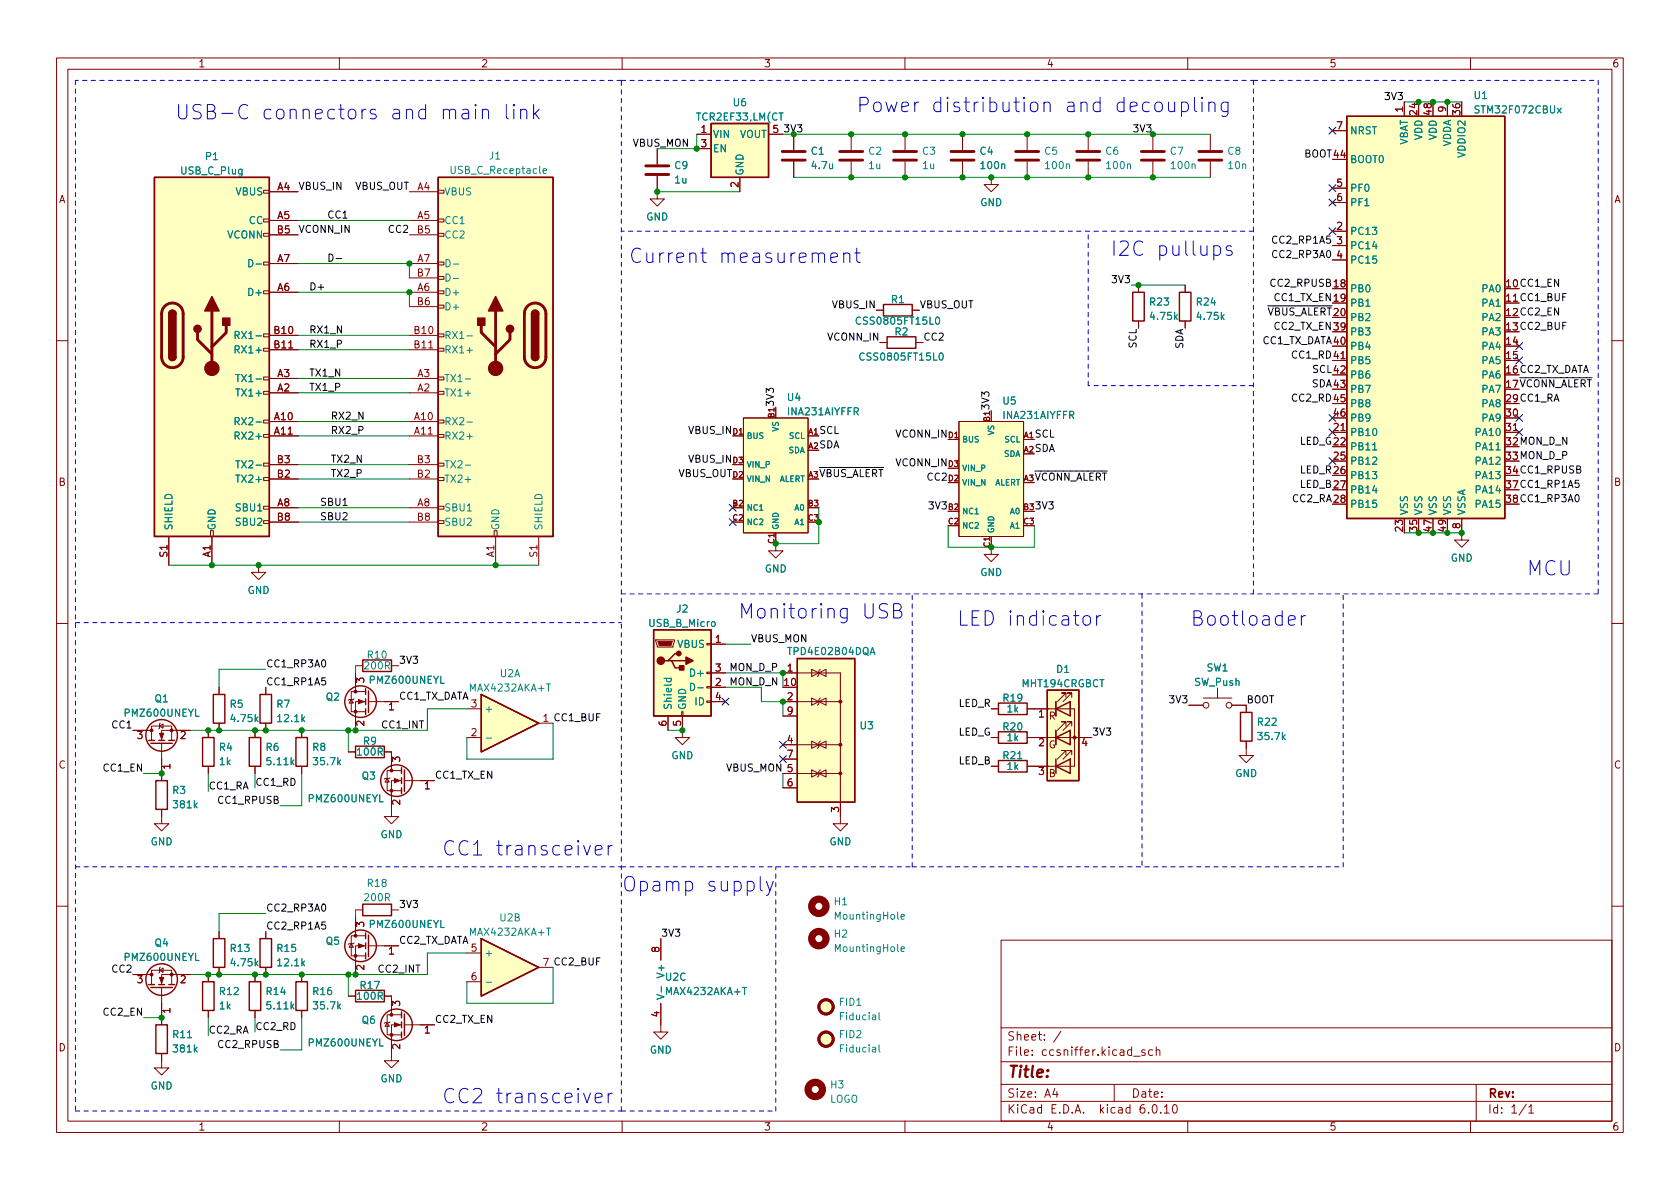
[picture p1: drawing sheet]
<svg xmlns="http://www.w3.org/2000/svg" width="297mm" height="210mm" viewBox="0 0 297 210" stroke-linecap="round" stroke-linejoin="round" font-family="sans-serif">
<g fill="none" stroke="#840000" stroke-width=".18">
<path d="M10 10.2h277v190.1h-277zM12 12.2h273v186.1h-273zM60 10.2v2M110 10.2v2M160 10.2v2M210 10.2v2M248.3 18v2.6M255.9 18v2.6M260 10.2v2M46.6 38.7h1v.5h-1zM46.6 33.6h1v.6h-1zM47.6 33.9h5.1"/>
<path d="M47.6 39h5.1M72.4 33.9h5.1M72.4 39h5.1M77.5 38.7h1v.5h-1zM77.5 33.6h1v.6h-1zM116.2 31.1v4.1h1.3l-1.3 1.2-1.3-1.2h1.3M116.2 26.3v2.8M123.2 23.7h2.5M123.2 26.3h2.5M130.8 31.4v2.5M135.9 23.7h2.5M140.3 23.7v2.8"/>
<path d="M140.3 28.6v2.8M150.5 23.7v2.8M150.5 28.6v2.8M160 23.7v2.8M160 28.6v2.8M170.2 23.7v2.8M170.2 28.6v2.8M175.3 31.4v1.2h1.2l-1.2 1.3-1.3-1.3h1.3M181.6 23.7v2.8M181.6 28.6v2.8M192.4 23.7v2.8M192.4 28.6v2.8"/>
<path d="M203.8 23.7v2.8M203.8 28.6v2.8M214 23.7v2.8M214 28.6v2.8M235.6 33.3h2.5M235.6 35.8h2.5M235.6 23.1h2.5M46.6 59h1v.6h-1zM46.6 51.4h1v.5h-1zM46.6 46.3h1v.6h-1zM46.6 41.3h1v.5h-1zM47.6 51.7h5.1"/>
<path d="M47.6 46.6h5.1M47.6 59.3h5.1M47.6 41.5h5.1M72.4 51.7h5.1M72.4 46.6h5.1M72.4 59.3h5.1M72.4 41.5h5.1M72.4 54.2h5.1M72.4 49.1h5.1M77.5 59h1v.6h-1zM77.5 54h1v.5h-1zM77.5 51.4h1v.5h-1z"/>
<path d="M77.5 48.9h1v.5h-1zM77.5 46.3h1v.6h-1zM77.5 41.3h1v.5h-1zM154.9 54.9h1.3M161.3 54.9h1.3M201.3 50.4v1.3M201.3 56.8v1.2M209.5 50.4v1.3M209.5 56.8v1.2M235.6 40.9h2.5M235.6 43.4h2.5M235.6 46h2.5"/>
<path d="M10 60.2h2M46.6 76.8h1v.5h-1zM46.6 74.3h1v.5h-1zM46.6 69.2h1v.5h-1zM46.6 66.7h1v.5h-1zM46.6 61.6h1v.5h-1zM47.6 74.5h5.1M47.6 77.1h5.1M47.6 69.5h5.1M47.6 66.9h5.1M47.6 61.8h5.1M72.4 74.5h5.1"/>
<path d="M72.4 77.1h5.1M72.4 69.5h5.1M72.4 66.9h5.1M72.4 61.8h5.1M77.5 76.8h1v.5h-1zM77.5 74.3h1v.5h-1zM77.5 69.2h1v.5h-1zM77.5 66.7h1v.5h-1zM77.5 61.6h1v.5h-1zM131.4 73.9h11.5v20.3h-11.5zM155.6 60.6h1.2M161.9 60.6h1.3"/>
<path d="M169.5 74.5h11.5v20.4h-11.5zM235.6 76.4h2.5M235.6 63.7h2.5M266.1 76.4h2.5M285 60.2h2M29.8 94.9v5M37.2 93.8h.5v1.1h-.5zM37.5 94.9v5M45.7 99.9v1.3h1.3l-1.3 1.3-1.3-1.3h1.3M46.6 92.1h1v.5h-1zM46.6 89.5h1v.5h-1zM46.6 84.4h1v.6h-1z"/>
<path d="M46.6 81.9h1v.5h-1zM47.6 89.8h5.1M47.6 84.7h5.1M47.6 82.2h5.1M47.6 92.3h5.1M72.4 89.8h5.1M72.4 84.7h5.1M72.4 82.2h5.1M72.4 92.3h5.1M77.5 92.1h1v.5h-1zM77.5 89.5h1v.5h-1zM77.5 84.4h1v.6h-1z"/>
<path d="M77.5 81.9h1v.5h-1zM87.4 93.8h.5v1.1h-.5zM87.6 94.9v5M95.2 94.9v5M137.2 96.1v1.3h1.2l-1.2 1.3-1.3-1.3h1.3M175.3 96.8v1.2h1.2l-1.2 1.3-1.3-1.3h1.3M258.4 91.7v3.8h1.3l-1.3 1.3-1.2-1.3h1.2M10 110.2h2M62.9 119v3.3M62.9 117.7h1.2M69.2 117.7h1.3M116 113.2h3.3v.2l-.3 1h-2.8z"/>
<path d="M125 118.9h.7v.2h-.7zM125 113.8h.7v.2h-.7zM125.7 113.9h2.6M125.7 119h2.6M138.4 119h10.2v26.7h1.3l-1.3 1.2-1.3-1.2h1.3M143.5 118.4l1.3 .6-1.3 .6zM144.8 119l1.2-.6v1.2zM145 118.4l-.2 .2v.8l-.3 .2M285 110.2h2M23.5 129.2h3.3M26.8 130.9v-2.5h3.6v2.5M28.2 128.4l.6-.4v.8z"/>
<path d="M28.3 127.9l-.1 .1v.8l-.1 .1M28.6 131.4v6.6M33.7 129.2h-5.1v1.7M36.8 129.2v1.2M36.8 135.5v1.3M38.7 121.5v1.3M38.7 127.9v1.3M45.1 129.2v1.2M45.1 135.5v1.3M47 121.5v1.3M47 127.9v1.3M53.3 129.2v1.2"/>
<path d="M53.3 135.5v1.3M61.6 133h1.3M62.1 123.7l.4 .6h-.8zM62.6 123.6l-.1 .1h-.8l-.1 .1M64.6 124.1h-1.7v5.1M64.6 122.3h-2.5v3.6h2.5M65.2 124.1h5.3M67.9 133h1.3v3.3M68.5 137.7l.3 .6h-.7zM69 137.5l-.2 .2h-.7l-.2 .1M71 138h-1.8v6.4h1.3l-1.3 1.3-1.3-1.3h1.3M71 136.3h-2.5v3.5h2.5"/>
<path d="M71.5 138h5.3M82.5 130.4h2.6M82.5 125.3h2.6M95.2 127.9h2.6M118.1 126.6v2.6M120.5 125.9h.3v.7h-.3zM120.6 126.6v3.8h1.3l-1.3 1.3-1.2-1.3h1.2M125 123.9h.7v.3h-.7zM125 121.4h.7v.3h-.7zM125.7 121.5h2.6M125.7 124.1h2.6M138.4 124.1h10.2"/>
<path d="M138.4 136.8h10.2M138.4 131.7h10.2M138.4 139.3h2.6M138.4 134.2h2.6M138.4 126.6h2.6M143.5 136.1l1.3 .7-1.3 .6zM143.5 131.1l1.3 .6-1.3 .6zM143.5 123.4l1.3 .7-1.3 .6zM144.8 136.8l1.2-.7v1.3zM144.8 131.7l1.2-.6v1.2zM144.8 124.1l1.2-.7v1.3zM145 136.1l-.2 .3v.8l-.3 .2"/>
<path d="M145 131.1l-.2 .2v.8l-.3 .2M145 123.4l-.2 .3v.8l-.3 .2M175.3 135.5h1.2M175.3 130.4h1.2M175.3 125.3h1.2M181.6 125.3h8.4v10.2h-8.4M181.6 130.4h3.8M186.7 129.2v2.5M186.7 124.1v2.5M186.7 130.4h6.3M188.5 133.5v-.8h-.8h.8l-1.6 1.5M188.5 128.4v-.8h-.8h.8l-1.6 1.6"/>
<path d="M188.5 123.3v-.8h-.8h.8l-1.6 1.6M189.2 129.2v2.5zM189.2 129.2h.1M189.2 124.1v2.5zM189.2 124.1h.1M189.5 133.5v-.8h-.8h.8l-1.5 1.5M189.5 128.4v-.8h-.8h.8l-1.5 1.6M189.5 123.3v-.8h-.8h.8l-1.5 1.6M210.2 124.7h2.5M212.7 123.4h5.1M215.3 121.7v1.7M217.8 124.7h2.5v1.3"/>
<path d="M220.3 131.1v2.5h1.3l-1.3 1.3-1.2-1.3h1.2M28.6 143.1v2.6h1.2l-1.2 1.2-1.3-1.2h1.3M10 160.2h2M23.5 172.3h3.3M26.8 174.1v-2.5h3.6v2.5M28.2 171.6l.6-.4v.8zM28.3 171.1l-.1 .1v.8l-.1 .1M28.6 174.6v6.6M33.7 172.3h-5.1v1.8M36.8 172.3v1.3M36.8 178.7v1.3M38.7 164.7v1.3"/>
<path d="M38.7 171.1v1.2M45.1 172.3v1.3M45.1 178.7v1.3M47 164.7v1.3M47 171.1v1.2M53.3 172.3v1.3M53.3 178.7v1.3M61.6 176.1h1.3M62.1 166.9l.4 .6h-.8zM62.6 166.7l-.1 .2h-.8l-.1 .1M62.9 162.2v3.3M62.9 160.9h1.2"/>
<path d="M64.6 167.3h-1.7v5M64.6 165.5h-2.5v3.5h2.5M65.2 167.3h5.3M67.9 176.1h1.3v3.3M69.2 160.9h1.3M71 179.4h-2.5v3.6h2.5M82.5 168.5h2.6M82.5 173.6h2.6M95.2 171.1h2.6M116.8 177.4v5.1h1.3l-1.3 1.3-1.2-1.3h1.2M116.8 166v3.8M177 166.3h108v32h-108z"/>
<path d="M285 160.2h2M28.6 186.3v2.5h1.2l-1.2 1.3-1.3-1.3h1.3M60 198.3v2M68.5 180.8l.3 .7h-.7zM69 180.7l-.2 .1h-.7l-.2 .2M71 181.2h-1.8v6.4h1.3l-1.3 1.2-1.3-1.2h1.3M71.5 181.2h5.3M110 198.3v2M160 198.3v2M177 194.8h108M177 191.8h108M177 187.8h108"/>
<path d="M177 181.8h108M186.5 192.5l-.4 1h1M186.9 193v1M187.6 182.4l-1.3 1.9M197 191.8v3M200.4 186.8h1.2M202.4 185.7l-.3-.1-.2 .2v.3l.5 .1v.4h-.5M203.8 185.7l-.4-.1-.3 .3v.4l.1 .3h.6M203.9 195.4l.2-.1a.81 .81 0 0 1 .6 .7 .81 .81 0 0 1-.3 .8h-.2a.81 .81 0 0 1-.6-.6 .81 .81 0 0 1 .3-.8zM204.4 185.8l.2-.2 .4 .1 .1 .9M204.4 185.1v1.5M205.2 196.7v.1"/>
<path d="M205.9 195.8l.4-.5v1.5M205.9 196.8h.8M207.5 195.4l.1-.1a.81 .81 0 0 1 .6 .7 .81 .81 0 0 1-.3 .8h-.1a.81 .81 0 0 1-.6-.6 .81 .81 0 0 1 .3-.8zM210 198.3v2M260 198.3v2M261 191.8v6.5M269.9 195.3l-1.3 1.9M270.3 195.8l.4-.5v1.5M270.3 196.8h.9"/>
<circle cx="213.2" cy="124.7" r=".51"/>
<circle cx="217.3" cy="124.7" r=".51"/>
</g>
<g fill="none" stroke="#840000" stroke-width=".25">
<path d="M27.3 31.4h20.3v63.5h-20.3zM77.5 31.4h20.3v63.5h-20.3zM125.7 21.8h10.2v9.6h-10.2zM238.1 20.6h28v71.1h-28zM29.8 55.5a.64 .64 0 0 1 .7-.6 .64 .64 0 0 1 .6 .6M94 55.5a.64 .64 0 0 1 .6-.6 .64 .64 0 0 1 .6 .6M156.2 53.8h5.1v2.1h-5.1zM156.8 59.6h5.1v2h-5.1zM200.3 51.7h2v5.1h-2zM208.5 51.7h2.1v5.1h-2.1zM29.8 63.1a.64 .64 0 0 0 .7 .6 .64 .64 0 0 0 .6-.6M94 63.1a.64 .64 0 0 0 .6 .6 .64 .64 0 0 0 .6-.6"/>
<path d="M64.1 116.7h5.1v2h-5.1zM115.6 111.4h10.1v15.2h-10.1zM118.1 116.8h.6l.7 1.3h1.2M118.7 116.8h2.6M120 115.6h-.6l-1.3 1.2h-.6M141 116.5h10.1v25.4h-10.1zM26.3 130.9h1M26.7 131.4h3.8M27.6 138h2v5.1h-2zM28.1 130.9h1M29.8 130.9h1.1M35.8 130.4h2v5.1h-2z"/>
<path d="M37.7 122.8h2.1v5.1h-2.1zM44.1 130.4h2v5.1h-2zM46 122.8h2v5.1h-2zM52.3 130.4h2.1v5.1h-2.1zM62.9 131.9h5v2.1h-5zM64.6 121.8v1M64.6 123.6v1M64.6 125.3v1.1M65.2 122.2v3.8M71 135.8v1M71 137.5v1.1M71 139.3v1"/>
<path d="M71.5 136.1v3.8M85.1 122.8l10.1 5.1-10.1 5.1zM176.5 134.5h5.1v2h-5.1zM176.5 129.4h5.1v2h-5.1zM176.5 124.3h5.1v2.1h-5.1zM185.2 122h5.6v16h-5.6zM186.7 135.5l2.5-1.3v2.6zM186.7 130.4l2.5-1.2v2.5zM186.7 125.3l2.5-1.2v2.5zM186.7 124.1v2.5M186.7 129.2v2.5M186.7 134.2v2.6"/>
<path d="M219.3 126h2.1v5.1h-2.1zM64.1 159.9h5.1v2h-5.1zM26.3 174.1h1M26.7 174.6h3.8M28.1 174.1h1M29.8 174.1h1.1M35.8 173.6h2v5.1h-2zM37.7 166h2.1v5.1h-2.1zM44.1 173.6h2v5.1h-2zM46 166h2v5.1h-2zM52.3 173.6h2.1v5.1h-2.1zM62.9 175.1h5v2.1h-5z"/>
<path d="M64.6 165v1M64.6 166.7v1.1M64.6 168.5v1M65.2 165.3v3.9M71 178.9v1.1M71.5 179.3v3.8M85.1 166l10.1 5.1-10.1 5zM27.6 181.2h2v5.1h-2zM71 180.7v1M71 182.5v1"/>
<circle cx="28.6" cy="130" r="2.79"/>
<circle cx="63.8" cy="124.1" r="2.79"/>
<circle cx="70.1" cy="138" r="2.79"/>
<circle cx="28.6" cy="173.2" r="2.79"/>
<circle cx="63.8" cy="167.3" r="2.79"/>
<circle cx="70.1" cy="181.2" r="2.79"/>
</g>
<g fill="none" stroke="#840000" stroke-width=".51">
<path d="M114.2 30.9h4M114.2 29.3h4M138.3 28.3h4.1M138.3 26.8h4.1M148.5 28.3h4M148.5 26.8h4M158 28.3h4.1M158 26.8h4.1M168.1 28.3h4.1M168.1 26.8h4.1M179.6 28.3h4M179.6 26.8h4"/>
<path d="M190.4 28.3h4M190.4 26.8h4M201.8 28.3h4.1M201.8 26.8h4.1M212 28.3h4M212 26.8h4M29.1 54.1a1.91 1.91 0 0 1 2.1-.4 1.91 1.91 0 0 1 1.2 1.8v7.6a1.91 1.91 0 0 1-1.9 1.9 1.91 1.91 0 0 1-1.9-1.9v-7.8l.2-.6zM34.9 58.8v1.3l2.6 2.5M37.5 55v10.1M40 57.5v1.3l-2.5 2.5M85.1 57.5v1.3l2.5 2.5M87.6 55v10.1"/>
<path d="M90.2 58.8v1.3l-2.6 2.5M93.3 54.1a1.91 1.91 0 0 1 2-.4 1.91 1.91 0 0 1 1.2 1.8v7.6a1.91 1.91 0 0 1-1.9 1.9 1.91 1.91 0 0 1-1.9-1.9v-7.8l.2-.6z"/>
<circle cx="146" cy="178" r="1.27"/>
<circle cx="146" cy="183.8" r="1.27"/>
</g>
<g fill="none" stroke="#008484" stroke-width=".18">
<path d="M96 30.2l.6-.1v-.2l-.4-.1-.2 .2 .1 .6h.5M41.6 59.3l.6-.1 .1-.2-.1-.3-.6-.1v1.3M41.9 59.3l.4 .6M44 45.9a.64 .64 0 0 1 .7 .6 .64 .64 0 0 1-.7 .7zM78.9 45.9a.64 .64 0 0 1 .7 .6 .64 .64 0 0 1-.7 .7zM78.9 48.4a.64 .64 0 0 1 .7 .7 .64 .64 0 0 1-.7 .6zM80.1 46.7h1M80.1 49.2h1M82.6 59.4h.9M165.5 56.2l.2-.1a.68 .68 0 0 1 .4 .6 .68 .68 0 0 1-.4 .6l-.2-.1-.1-.3zM41.6 74.5h.6l.1-.2-.1-.3-.6-.2v1.3M41.6 77.1l.6-.1 .1-.2-.1-.3-.6-.1v1.3"/>
<path d="M41.6 61.8h.6l.1-.2-.1-.3-.6-.2v1.3M41.7 68.8h.7M41.7 66.2h.7M41.9 74.5l.4 .6M42.1 66.2v1.3M82.3 67h.9M82.6 74.6h.9M82.6 77.2h.9M82.6 61.9h.9M166.2 62.5l.1-.1a.68 .68 0 0 1 .5 .7 .68 .68 0 0 1-.5 .6 .84 .84 0 0 1-.1-1.2zM242.7 79.6h.7M41.7 84h.7"/>
<path d="M41.7 81.5h.7M42.1 81.5v1.2M82.3 82.3h.9M117.4 120h1.3M117.9 120l-.1 .3 .3 .3 .5-.2v-.4M86 130.5h.9M96.6 120.9h.7M122.1 120.8a.64 .64 0 0 1 .7 .7 .64 .64 0 0 1-.7 .6zM86 173.7h.9M96.6 164.1h.7M116.9 174.5v.9M131.3 174.6h.7"/>
<path d="M155.4 179.1v1l.2 .2M159.3 162.1l.6-.1v-.2l-.4-.1-.2 .2 .1 .6h.5M159.3 167.8l.6-.1v-.2l-.4-.1-.2 .2 .1 .6h.5M155.4 184.8v1.1l.2 .1"/>
</g>
<g fill="#ffffc2" stroke="#ffffc2" stroke-width=".18">
<path d="M85.1 166l10.1 5.1-10.1 5z"/>
<path d="M115.6 111.4h10.1v15.2h-10.1z"/>
<path d="M77.5 31.4h20.3v63.5h-20.3z"/>
<path d="M125.7 21.8h10.2v9.6h-10.2z"/>
<path d="M131.4 73.9h11.5v20.3h-11.5z"/>
<path d="M141 116.5h10.1v25.4h-10.1z"/>
<path d="M185.2 122h5.6v16h-5.6z"/>
<path d="M85.1 122.8l10.1 5.1-10.1 5.1z"/>
<path d="M238.1 20.6h28v71.1h-28z"/>
<path d="M169.5 74.5h11.5v20.4h-11.5z"/>
<path d="M27.3 31.4h20.3v63.5h-20.3z"/>
<circle cx="146" cy="183.8" r="1.27"/>
<circle cx="146" cy="178" r="1.27"/>
</g>
<g fill="#840000" stroke="#840000" stroke-width=".25">
<path d="M121.3 116.2l1.3 .6-1.3 .7z"/>
<path d="M120.1 117.7h.8v.8h-.8z"/>
<path d="M94 63.1h1.2a.64 .64 0 0 1-.6 .6 .64 .64 0 0 1-.6-.6z"/>
<path d="M94 55.5h1.2v7.6h-1.2z"/>
<path d="M94.2 55a.64 .64 0 0 1 .7-.1 .64 .64 0 0 1 .3 .6h-1.2z"/>
<path d="M87.6 52.4l1.3 2.6h-2.5z"/>
<path d="M84.5 56.3h1.2v1.2h-1.2z"/>
<path d="M29.8 63.1h1.3a.64 .64 0 0 1-.6 .6 .64 .64 0 0 1-.7-.6z"/>
<path d="M29.8 55.5h1.3v7.6h-1.3z"/>
<path d="M30 55a.64 .64 0 0 1 .7-.1 .64 .64 0 0 1 .4 .6h-1.3z"/>
<path d="M37.5 52.4l1.2 2.6h-2.5z"/>
<path d="M39.4 56.3h1.2v1.2h-1.2z"/>
<circle cx="116.8" cy="116.8" r=".63"/>
<circle cx="120" cy="115.6" r=".38"/>
<circle cx="90.2" cy="58.2" r=".63"/>
<circle cx="34.9" cy="58.2" r=".63"/>
</g>
<g fill="#840000" stroke="#840000" stroke-width=".18">
<path d="M116.3 113.4h2.6l-.3 .8h-2z"/>
<path d="M28.2 129.7h.8l-.4 1z"/>
<path d="M63.4 166.9l1 .4-1 .3z"/>
<path d="M69.7 180.8l1 .4-1 .4z"/>
<path d="M69.7 137.7l1 .3-1 .4z"/>
<path d="M28.2 172.8h.8l-.4 1.1z"/>
<path d="M63.4 123.7l1 .4-1 .4z"/>
<circle cx="87.6" cy="65.1" r="1.27"/>
<circle cx="148.6" cy="136.8" r=".25"/>
<circle cx="148.6" cy="131.7" r=".25"/>
<circle cx="148.6" cy="124.1" r=".25"/>
<circle cx="190" cy="130.4" r=".25"/>
<circle cx="30.4" cy="129.2" r=".25"/>
<circle cx="26.8" cy="129.2" r=".25"/>
<circle cx="62.9" cy="169" r=".25"/>
<circle cx="62.9" cy="165.5" r=".25"/>
<circle cx="69.2" cy="183" r=".25"/>
<circle cx="69.2" cy="179.4" r=".25"/>
<circle cx="69.2" cy="139.8" r=".25"/>
<circle cx="69.2" cy="136.3" r=".25"/>
<circle cx="30.4" cy="172.3" r=".25"/>
<circle cx="26.8" cy="172.3" r=".25"/>
<circle cx="37.5" cy="65.1" r="1.27"/>
<circle cx="62.9" cy="125.9" r=".25"/>
<circle cx="62.9" cy="122.3" r=".25"/>
</g>
<g fill="none" stroke="#840000" stroke-width="1.3">
<circle cx="144.8" cy="166" r="1.27"/>
<circle cx="144.8" cy="160.3" r="1.27"/>
<circle cx="144.1" cy="192.7" r="1.27"/>
</g>
<path d="M58.2 44.9a.64 .64 0 0 1 .7 .7 .64 .64 0 0 1-.7 .6zM59.4 45.7h1" fill="none" stroke="#000" stroke-width=".18"/>
<g fill="none" stroke="#0000c2" stroke-width=".18">
<path d="M31.6 18.5v2l.5 .5h.5l.4-.5v-2M35.6 18.6l-1-.1a.62 .62 0 0 0-.5 .6 .62 .62 0 0 0 .5 .6 .93 .93 0 0 1 1 .6 .65 .65 0 0 1-.5 .7l-1-.1M36.7 19.7h.8a.62 .62 0 0 0 .5-.6 .62 .62 0 0 0-.5-.6h-.8v2.5h.9a.68 .68 0 0 0 .5-.7 .68 .68 0 0 0-.6-.6M94.4 18.5v2.5M95.3 19.3l-.9 1M152.1 18.5h.9a.69 .69 0 0 0 .5-.6 .69 .69 0 0 0-.5-.7h-.9v2.5M154.6 18.3a.69 .69 0 0 1 .7-.3 .69 .69 0 0 1 .5 .5v.8a.69 .69 0 0 1-.7 .5 .69 .69 0 0 1-.6-.5v-.8zM156.6 18.1l.5 1.6 .5-1.2 .5 1.2 .5-1.6M213.7 18.3a.63 .63 0 0 1 1.1 .1v1.3M217.1 18.1v2a.69 .69 0 0 1-1.1 .4M217.1 18.2l-.7-.1-.5 .4v.8l.3 .3 .2 .1 .7-.1M39.2 20.1h1.9"/>
<path d="M94.6 20.1l.7 .9M113.3 44.1a.95 .95 0 0 0-1.1-.1 .95 .95 0 0 0-.5 1 1.08 1.08 0 0 0 .3 1.1 1.08 1.08 0 0 0 1.1 .2l.2-.1M114.3 44.7v1.4l.2 .2a.69 .69 0 0 0 .9-.1M151.1 44.7h1M151.5 43.9v2.2l.1 .2 .5 .1M197 42.6v2.5M198 42.9l.4-.3h.6a.69 .69 0 0 1 .4 1.1l-1.5 1.4h1.6M131.2 109.3v-2.6l.8 1.9 .9-1.9v2.6M158 108h.9a.62 .62 0 0 0 .5-.7 .62 .62 0 0 0-.5-.6h-.9v2.6h1a.68 .68 0 0 0 .5-.7 .68 .68 0 0 0-.6-.6M169.8 108v2.6h1.2M194.6 108.9a.65 .65 0 0 0-.7 .4M211.1 109.2h.9a.62 .62 0 0 0 .4-.6 .62 .62 0 0 0-.4-.6h-.9v2.6h1a.68 .68 0 0 0 .5-.8 .68 .68 0 0 0-.6-.6"/>
<path d="M230.8 108.9a.65 .65 0 0 0-.7 .4M80.2 148.9a.95 .95 0 0 0-1.1-.1 .95 .95 0 0 0-.5 .9 1.08 1.08 0 0 0 .3 1.2 1.08 1.08 0 0 0 1.2 .2l.1-.1M108.3 149.5a.65 .65 0 0 0-.8 .5M110.6 155.4a.85 .85 0 0 1 1-.4 .85 .85 0 0 1 .6 .9v.8a.85 .85 0 0 1-.9 .9 .85 .85 0 0 1-.8-.9zM136.7 155.9l-.8 2.2-.4 .3M80.2 192.7a.95 .95 0 0 0-1.1-.1 .95 .95 0 0 0-.5 1 1.08 1.08 0 0 0 .3 1.1 1.08 1.08 0 0 0 1.2 .2l.1-.1M108.3 193.3a.65 .65 0 0 0-.8 .5"/>
</g>
<g fill="none" stroke="#0000c2" stroke-width=".18" stroke-dasharray=".8 .8">
<path d="M13.3 14.2v182.3M109.9 14.2h-96.6M109.9 14.2h111.7M221.6 14.2v26.7M221.6 14.2h61M282.6 14.2v90.8M221.6 40.9h-111.7M192.4 68.2v-27.3M221.6 68.2h-29.2M13.3 110.1h96.6M109.9 105h111.7M201.9 105v48.3"/>
<path d="M221.6 105v-64.1M282.6 105h-61M13.3 153.3h96.6M109.9 153.3h51.4M161.3 153.3h76.2M161.3 153.3v-48.3M237.5 153.3v-48.3M13.3 196.5h96.6M109.9 196.5h27.3M109.9 196.5v-182.3M137.2 196.5v-43.2"/>
</g>
<g fill="none" stroke="#008400" stroke-width=".18">
<path d="M248.3 18h10.1M52.7 39h19.7M116.2 33.9h14.6M123.2 23.7v2.6h-7M140.3 23.7h73.7M140.3 31.4h73.7M52.7 51.7h19.7v2.5M52.7 46.6h19.7v2.5M52.7 59.3h19.7M200 50.4h9.5M52.7 61.8h19.7M52.7 66.9h19.7"/>
<path d="M52.7 69.5h19.7M52.7 74.5h19.7M52.7 77.1h19.7M29.8 99.9h65.4M52.7 84.7h19.7M52.7 82.2h19.7M52.7 92.3h19.7M52.7 89.8h19.7M144.8 89.8v6.3h-7.6M167.6 93v3.8h15.3v-3.8M248.3 94.2h10.1M47 118.4h-8.3v3.1"/>
<path d="M62.9 117.7v1.3M128.3 113.9h4.4M128.3 119h10.1v2.5M25.4 136.8h3.2M36.8 136.8v3.1M45.1 136.8v2.5M53.3 136.8v5.7h-3.8M61.6 129.2v3.8M82.5 125.3h-6.9v3.9h-41.9M97.8 127.9v6.3h-15.3v-3.8M118.1 129.2h2.5M128.3 121.5h6.3v2.6h3.8v2.5"/>
<path d="M138.4 136.8v2.5M25.4 180h3.2M36.8 180v3.1M45.1 180v2.5M47 161.5h-8.3v3.2M53.3 180v5.7h-3.8M61.6 172.3v3.8M62.9 160.9v1.3M82.5 168.5h-6.9v3.8h-41.9M97.8 171.1v6.3h-15.3v-3.8"/>
</g>
<g fill="none" stroke="#000084" stroke-width=".18">
<path d="M235 35.2l1.2 1.2M235 22.5l1.2 1.2M235 32.7l1.2 1.2M236.2 35.2l-1.2 1.2M236.2 22.5l-1.2 1.2M236.2 32.7l-1.2 1.2M235 40.3l1.2 1.2M236.2 40.3l-1.2 1.2M235 75.8l1.2 1.3M235 73.3l1.2 1.2M236.2 75.8l-1.2 1.3M236.2 73.3l-1.2 1.2"/>
<path d="M268 63.1l1.2 1.3M268 73.3l1.2 1.2M268 75.8l1.2 1.3M268 60.6l1.2 1.2M269.2 63.1l-1.2 1.3M269.2 73.3l-1.2 1.2M269.2 75.8l-1.2 1.3M269.2 60.6l-1.2 1.2M128.9 91.7l1.2 1.2M128.9 89.2l1.2 1.2M130.1 91.7l-1.2 1.2M130.1 89.2l-1.2 1.2"/>
<path d="M235 80.9l1.2 1.2M236.2 80.9l-1.2 1.2M127.7 123.5l1.2 1.2M128.9 123.5l-1.2 1.2M137.8 133.6l1.2 1.2M137.8 131.1l1.2 1.2M139 133.6l-1.2 1.2M139 131.1l-1.2 1.2"/>
</g>
<g fill="#008400" stroke="#008400" stroke-width=".18">
<circle cx="255.9" cy="18" r=".46"/>
<circle cx="253.4" cy="18" r=".46"/>
<circle cx="203.8" cy="31.4" r=".46"/>
<circle cx="192.4" cy="31.4" r=".46"/>
<circle cx="201.3" cy="50.4" r=".46"/>
<circle cx="170.2" cy="23.7" r=".46"/>
<circle cx="181.6" cy="31.4" r=".46"/>
<circle cx="175.3" cy="31.4" r=".46"/>
<circle cx="181.6" cy="23.7" r=".46"/>
<circle cx="175.3" cy="96.8" r=".46"/>
<circle cx="192.4" cy="23.7" r=".46"/>
<circle cx="203.8" cy="23.7" r=".46"/>
<circle cx="150.5" cy="31.4" r=".46"/>
<circle cx="160" cy="31.4" r=".46"/>
<circle cx="160" cy="23.7" r=".46"/>
<circle cx="170.2" cy="31.4" r=".46"/>
<circle cx="140.3" cy="23.7" r=".46"/>
<circle cx="150.5" cy="23.7" r=".46"/>
<circle cx="258.4" cy="94.2" r=".46"/>
<circle cx="255.9" cy="94.2" r=".46"/>
<circle cx="253.4" cy="94.2" r=".46"/>
<circle cx="250.8" cy="94.2" r=".46"/>
<circle cx="250.8" cy="18" r=".46"/>
<circle cx="123.2" cy="26.3" r=".46"/>
<circle cx="72.4" cy="46.6" r=".46"/>
<circle cx="116.2" cy="33.9" r=".46"/>
<circle cx="120.6" cy="129.2" r=".46"/>
<circle cx="138.4" cy="124.1" r=".46"/>
<circle cx="137.2" cy="96.1" r=".46"/>
<circle cx="138.4" cy="119" r=".46"/>
<circle cx="144.8" cy="92.3" r=".46"/>
<circle cx="45.7" cy="99.9" r=".46"/>
<circle cx="87.6" cy="99.9" r=".46"/>
<circle cx="61.6" cy="129.2" r=".46"/>
<circle cx="53.3" cy="129.2" r=".46"/>
<circle cx="45.1" cy="172.3" r=".46"/>
<circle cx="38.7" cy="172.3" r=".46"/>
<circle cx="37.5" cy="99.9" r=".46"/>
<circle cx="28.6" cy="180" r=".46"/>
<circle cx="47" cy="129.2" r=".46"/>
<circle cx="45.1" cy="129.2" r=".46"/>
<circle cx="28.6" cy="136.8" r=".46"/>
<circle cx="36.8" cy="129.2" r=".46"/>
<circle cx="38.7" cy="129.2" r=".46"/>
<circle cx="47" cy="172.3" r=".46"/>
<circle cx="62.9" cy="129.2" r=".46"/>
<circle cx="53.3" cy="172.3" r=".46"/>
<circle cx="61.6" cy="172.3" r=".46"/>
<circle cx="36.8" cy="172.3" r=".46"/>
<circle cx="72.4" cy="51.7" r=".46"/>
<circle cx="62.9" cy="172.3" r=".46"/>
</g>
<g font-size="3.5" fill="#0000c2">
<text x="41" y="21.1">USB-C connectors and main link</text>
<text x="159.6" y="19.9">Power distribution and decoupling</text>
<text x="115.6" y="46.5">Current measurement</text>
<text x="199.4" y="45.3">I2C pullups</text>
<text x="270.1" y="101.8">MCU</text>
<text x="133.3" y="109.4">Monitoring USB</text>
<text x="171.9" y="110.7">LED indicator</text>
<text x="212.5" y="110.7">Bootloader</text>
<text x="81.6" y="151.3">CC1 transceiver</text>
<text x="112.6" y="157.7">Opamp supply</text>
<text x="81.6" y="195.1">CC2 transceiver</text>
</g>
<text font-size="2.8" fill="#840000" x="178" y="190.6">Title:</text>
<g font-size="2.1" fill="#840000">
<text x="178" y="184">Sheet: /</text>
<text x="178" y="186.7">File: ccsniffer.kicad_sch</text>
<text x="178" y="196.9">KiCad E.D.A. kicad 6.0.10</text>
<text x="178" y="194.1">Size: A4</text>
<text x="200" y="194.1">Date:</text>
<text x="263" y="194.1">Rev:</text>
<text x="263" y="196.9">Id: 1/1</text>
</g>
<g font-size="1.8" fill="#840000">
<text x="35" y="11.9">1</text>
<text x="85" y="11.9">2</text>
<text x="135" y="11.9">3</text>
<text x="185" y="11.9">4</text>
<text x="235" y="11.9">5</text>
<text x="285" y="11.9">6</text>
<text x="124" y="23.5">1</text>
<text x="136.7" y="23.5">5</text>
<text x="236.4" y="22.9">7</text>
<text x="248" y="19.8" transform="rotate(-90 248 19.8)">1</text>
<text x="250.6" y="20.3" transform="rotate(-90 250.6 20.3)">24</text>
<text x="253.1" y="20.3" transform="rotate(-90 253.1 20.3)">48</text>
<text x="255.7" y="19.8" transform="rotate(-90 255.7 19.8)">9</text>
<text x="258.2" y="20.3" transform="rotate(-90 258.2 20.3)">36</text>
<text x="124" y="26">3</text>
<text x="235.9" y="27.9">44</text>
<text x="10.3" y="35.9">A</text>
<text x="49" y="33.6">A4</text>
<text x="73.8" y="33.6">A4</text>
<text x="130.6" y="33.1" transform="rotate(-90 130.6 33.1)">2</text>
<text x="236.4" y="33">5</text>
<text x="236.4" y="35.6">6</text>
<text x="285.3" y="35.9">A</text>
<text x="49" y="38.7">A5</text>
<text x="49" y="41.3">B5</text>
<text x="73.8" y="38.7">A5</text>
<text x="73.8" y="41.3">B5</text>
<text x="236.4" y="40.6">2</text>
<text x="49" y="46.3">A7</text>
<text x="73.8" y="46.3">A7</text>
<text x="236.4" y="43.2">3</text>
<text x="236.4" y="45.7">4</text>
<text x="49" y="51.4">A6</text>
<text x="73.8" y="51.4">A6</text>
<text x="73.8" y="54">B6</text>
<text x="73.8" y="48.9">B7</text>
<text x="235.9" y="50.8">18</text>
<text x="235.9" y="53.3">19</text>
<text x="266.4" y="53.3">11CC1_BUF</text>
<text x="266.4" y="50.8">10</text>
<text x="266.4" y="53.3">11</text>
<text x="48.5" y="59">B10</text>
<text x="73.3" y="59">B10</text>
<text x="235.9" y="55.9">20</text>
<text x="235.9" y="58.4">39</text>
<text x="266.4" y="55.9">12</text>
<text x="266.4" y="58.4">13</text>
<text x="48.5" y="61.6">B11</text>
<text x="73.3" y="61.6">B11</text>
<text x="235.9" y="61">40</text>
<text x="235.9" y="63.5">41</text>
<text x="266.4" y="61">14</text>
<text x="266.4" y="63.5">15</text>
<text x="49" y="69.2">A2</text>
<text x="49" y="66.7">A3</text>
<text x="73.8" y="69.2">A2</text>
<text x="73.8" y="66.7">A3</text>
<text x="235.9" y="66">42</text>
<text x="235.9" y="68.6">43</text>
<text x="235.9" y="71.1">45</text>
<text x="266.4" y="66">16</text>
<text x="266.4" y="68.6">17</text>
<text x="266.4" y="71.1">29</text>
<text x="48.5" y="74.3">A10</text>
<text x="48.5" y="76.8">A11</text>
<text x="73.3" y="74.3">A10</text>
<text x="73.3" y="76.8">A11</text>
<text x="235.9" y="76.2">21</text>
<text x="235.9" y="73.7">46</text>
<text x="266.4" y="73.7">30</text>
<text x="266.4" y="76.2">31</text>
<text x="49" y="81.9">B3</text>
<text x="73.8" y="81.9">B3</text>
<text x="235.9" y="81.3">25</text>
<text x="235.9" y="78.7">22</text>
<text x="235.9" y="83.8">26</text>
<text x="266.4" y="78.7">32</text>
<text x="266.4" y="81.3">33</text>
<text x="266.4" y="83.8">34</text>
<text x="10.3" y="85.9">B</text>
<text x="49" y="89.5">A8</text>
<text x="49" y="84.4">B2</text>
<text x="73.8" y="89.5">A8</text>
<text x="73.8" y="84.4">B2</text>
<text x="235.9" y="86.4">27</text>
<text x="235.9" y="88.9">28</text>
<text x="266.4" y="86.4">37</text>
<text x="266.4" y="88.9">38</text>
<text x="285.3" y="85.9">B</text>
<text x="49" y="92.1">B8</text>
<text x="73.8" y="92.1">B8</text>
<text x="248" y="93.9" transform="rotate(-90 248 93.9)">23</text>
<text x="250.6" y="93.9" transform="rotate(-90 250.6 93.9)">35</text>
<text x="253.1" y="93.9" transform="rotate(-90 253.1 93.9)">47</text>
<text x="255.7" y="93.9" transform="rotate(-90 255.7 93.9)">49</text>
<text x="258.2" y="93.5" transform="rotate(-90 258.2 93.5)">8</text>
<text x="29.6" y="98.5" transform="rotate(-90 29.6 98.5)">S1</text>
<text x="37.2" y="98.5" transform="rotate(-90 37.2 98.5)">A1</text>
<text x="87.4" y="98.5" transform="rotate(-90 87.4 98.5)">A1</text>
<text x="95" y="98.5" transform="rotate(-90 95 98.5)">S1</text>
<text x="126.5" y="113.7">1</text>
<text x="126.5" y="118.7">3</text>
<text x="139.2" y="118.7">1</text>
<text x="64.4" y="120.8" transform="rotate(-90 64.4 120.8)">3</text>
<text x="68.7" y="125.6">1</text>
<text x="83.3" y="125.1">3</text>
<text x="126.5" y="121.3">2</text>
<text x="126.5" y="123.8">4</text>
<text x="138.7" y="121.3">10</text>
<text x="139.2" y="123.8">2</text>
<text x="24.3" y="130.7">3</text>
<text x="31.9" y="130.7">2</text>
<text x="64.4" y="128.4" transform="rotate(-90 64.4 128.4)">2</text>
<text x="83.3" y="130.2">2</text>
<text x="117.9" y="128.4" transform="rotate(-90 117.9 128.4)">6</text>
<text x="120.4" y="128.4" transform="rotate(-90 120.4 128.4)">5</text>
<text x="139.2" y="131.4">4</text>
<text x="139.2" y="126.4">9</text>
<text x="183.7" y="126.9">1</text>
<text x="183.7" y="131.9">2</text>
<text x="185.4" y="127.2">R</text>
<text x="191.3" y="131.9">4</text>
<text x="10.3" y="135.9">C</text>
<text x="30.1" y="136" transform="rotate(-90 30.1 136)">1</text>
<text x="70.7" y="134.7" transform="rotate(-90 70.7 134.7)">3</text>
<text x="139.2" y="134">7</text>
<text x="139.2" y="136.5">5</text>
<text x="183.7" y="137">3</text>
<text x="185.4" y="132.3">G</text>
<text x="185.4" y="137.4">B</text>
<text x="285.3" y="135.9">C</text>
<text x="70.7" y="142.3" transform="rotate(-90 70.7 142.3)">2</text>
<text x="75.1" y="139.6">1</text>
<text x="139.2" y="139.1">6</text>
<text x="148.3" y="143.6" transform="rotate(-90 148.3 143.6)">3</text>
<text x="64.4" y="163.9" transform="rotate(-90 64.4 163.9)">3</text>
<text x="24.3" y="173.9">3</text>
<text x="31.9" y="173.9">2</text>
<text x="64.4" y="171.6" transform="rotate(-90 64.4 171.6)">2</text>
<text x="68.7" y="168.8">1</text>
<text x="83.3" y="168.3">5</text>
<text x="83.3" y="173.3">6</text>
<text x="116.6" y="168.4" transform="rotate(-90 116.6 168.4)">8</text>
<text x="30.1" y="179.2" transform="rotate(-90 30.1 179.2)">1</text>
<text x="70.7" y="177.9" transform="rotate(-90 70.7 177.9)">3</text>
<text x="116.6" y="179.8" transform="rotate(-90 116.6 179.8)">4</text>
<text x="10.3" y="185.9">D</text>
<text x="70.7" y="185.5" transform="rotate(-90 70.7 185.5)">2</text>
<text x="75.1" y="182.7">1</text>
<text x="285.3" y="185.9">D</text>
<text x="35" y="199.9">1</text>
<text x="85" y="199.9">2</text>
<text x="135" y="199.9">3</text>
<text x="185" y="199.9">4</text>
<text x="235" y="199.9">5</text>
<text x="285" y="199.9">6</text>
</g>
<g font-size="1.8">
<text x="245.1" y="17.7">3V3</text>
<text x="200.7" y="23.4">3V3</text>
<text x="111.9" y="25.9">VBUS_MON</text>
<text x="230.5" y="27.8">BOOT 44</text>
<text x="52.7" y="33.6">VBUS_IN</text>
<text x="62.8" y="33.6">VBUS_OUT</text>
<text x="52.7" y="41.2">VCONN_IN</text>
<text x="57.8" y="38.6">CC1</text>
<text x="68.9" y="41.2">CC2</text>
<text x="225.4" y="43.1">CC2_RP1A5</text>
<text x="225.4" y="45.6">CC2_RP3A0</text>
<text x="54.6" y="51.3">D+</text>
<text x="196.9" y="50.1">3V3</text>
<text x="224.9" y="50.7">CC2_RPUSB 18</text>
<text x="225.4" y="53.2">CC1_TX_EN19</text>
<text x="266.4" y="50.8">10CC1_EN</text>
<text x="54.6" y="59">RX1_N</text>
<text x="147.3" y="54.5">VBUS_IN</text>
<text x="162.6" y="54.5">VBUS_OUT</text>
<text x="222.4" y="55.8">~{VBUS_ALERT}20</text>
<text x="225.4" y="58.3">CC2_TX_EN39</text>
<text x="266.4" y="55.9">12CC2_EN</text>
<text x="266.4" y="58.4">13CC2_BUF</text>
<text x="54.6" y="61.5">RX1_P</text>
<text x="146.4" y="60.2">VCONN_IN</text>
<text x="163.2" y="60.2">CC2</text>
<text x="200.9" y="61.6" transform="rotate(-90 200.9 61.6)">SCL</text>
<text x="209.2" y="61.8" transform="rotate(-90 209.2 61.8)">SDA</text>
<text x="222.9" y="60.9">CC1_TX_DATA 40</text>
<text x="228.5" y="63.4">CC1_RD41</text>
<text x="232" y="65.9">SCL 42</text>
<text x="54.6" y="69.1">TX1_P</text>
<text x="54.6" y="66.6">TX1_N</text>
<text x="228.5" y="71">CC2_RD45</text>
<text x="231.9" y="68.5">SDA 43</text>
<text x="266.4" y="66">16CC2_TX_DATA</text>
<text x="266.4" y="68.6">17~{VCONN_ALERT}</text>
<text x="266.4" y="71.1">29CC1_RA</text>
<text x="58.4" y="76.7">RX2_P</text>
<text x="58.4" y="74.2">RX2_N</text>
<text x="121.9" y="76.7">VBUS_IN</text>
<text x="136.8" y="72" transform="rotate(-90 136.8 72)">3V3</text>
<text x="144.8" y="76.7">SCL</text>
<text x="158.5" y="77.4">VCONN_IN</text>
<text x="174.9" y="72.6" transform="rotate(-90 174.9 72.6)">3V3</text>
<text x="182.9" y="77.4">SCL</text>
<text x="58.4" y="81.8">TX2_N</text>
<text x="121.9" y="81.8">VBUS_IN</text>
<text x="144.8" y="79.3">SDA</text>
<text x="158.5" y="82.4">VCONN_IN</text>
<text x="182.9" y="79.9">SDA</text>
<text x="229.7" y="78.6">LED_G 22</text>
<text x="229.8" y="83.7">LED_R 26</text>
<text x="266.4" y="78.7">32MON_D_N</text>
<text x="266.4" y="81.3">33MON_D_P</text>
<text x="266.4" y="83.8">34CC1_RPUSB</text>
<text x="56.5" y="89.4">SBU1</text>
<text x="58.4" y="84.4">TX2_P</text>
<text x="119.9" y="84.4">VBUS_OUT</text>
<text x="144.8" y="84.4">~{VBUS_ALERT}</text>
<text x="164.1" y="85">CC2</text>
<text x="182.9" y="85">~{VCONN_ALERT}</text>
<text x="228.5" y="88.8">CC2_RA 28</text>
<text x="229.8" y="86.3">LED_B 27</text>
<text x="266.4" y="86.4">37CC1_RP1A5</text>
<text x="266.4" y="88.9">38CC1_RP3A0</text>
<text x="56.5" y="92">SBU2</text>
<text x="164.5" y="90.1">3V3</text>
<text x="182.9" y="90.1">3V3</text>
<text x="132.7" y="113.6">VBUS_MON</text>
<text x="47" y="118">CC1_RP3A0</text>
<text x="70.5" y="117.4">3V3</text>
<text x="128.9" y="118.6">MON_D_P</text>
<text x="47" y="121.2">CC1_RP1A5</text>
<text x="70.5" y="123.7">CC1_TX_DATA</text>
<text x="128.9" y="121.2">MON_D_N</text>
<text x="169.5" y="125">LED_R</text>
<text x="207" y="124.4">3V3</text>
<text x="220.3" y="124.4">BOOT</text>
<text x="20" y="128.8">CC1</text>
<text x="67.3" y="128.8">CC1_INT</text>
<text x="96" y="127.6">1 CC1_BUF</text>
<text x="169.4" y="130.1">LED_G</text>
<text x="193" y="130.1">3V3</text>
<text x="18.4" y="136.4">CC1_EN</text>
<text x="76.8" y="137.7">CC1_TX_EN</text>
<text x="128.4" y="136.4">VBUS_MON 5</text>
<text x="169.5" y="135.2">LED_B</text>
<text x="36.8" y="139.6">CC1_RA</text>
<text x="38.8" y="142.1">CC1_RPUSB</text>
<text x="45.1" y="139">CC1_RD</text>
<text x="47" y="161.2">CC2_RP3A0</text>
<text x="70.5" y="160.6">3V3</text>
<text x="47" y="164.4">CC2_RP1A5</text>
<text x="70.5" y="166.9">CC2_TX_DATA</text>
<text x="116.8" y="165.6">3V3</text>
<text x="20" y="172">CC2</text>
<text x="66.7" y="172">CC2_INT</text>
<text x="96" y="170.8">7 CC2_BUF</text>
<text x="18.4" y="179.6">CC2_EN</text>
<text x="36.8" y="182.8">CC2_RA</text>
<text x="38.8" y="185.3">CC2_RPUSB</text>
<text x="45.1" y="182.1">CC2_RD</text>
<text x="76.8" y="180.9">CC2_TX_EN</text>
</g>
<g font-size="1.8" fill="#008484">
<text x="260.7" y="17.5">U1</text>
<text x="123.4" y="21.3">TCR2EF33,LM(CT</text>
<text x="129.7" y="18.8">U6</text>
<text x="238.6" y="23.7">NRST</text>
<text x="261.1" y="20">STM32F072CBUx</text>
<text x="36.4" y="28.3">P1</text>
<text x="86.5" y="28.2">J1</text>
<text x="119.3" y="29.9">C9</text>
<text x="126" y="24.4">VIN</text>
<text x="126" y="26.9">EN</text>
<text x="130.7" y="24.4">VOUT</text>
<text x="143.4" y="27.4">C1</text>
<text x="143.7" y="29.9">4.7u</text>
<text x="153.6" y="27.4">C2</text>
<text x="153.6" y="29.9">1u</text>
<text x="163.1" y="27.4">C3</text>
<text x="163.2" y="29.9">1u</text>
<text x="173.3" y="27.4">C4</text>
<text x="173.6" y="29.9">100n</text>
<text x="184.7" y="27.4">C5</text>
<text x="185" y="29.9">100n</text>
<text x="195.5" y="27.4">C6</text>
<text x="195.8" y="29.9">100n</text>
<text x="206.9" y="27.4">C7</text>
<text x="207.2" y="29.9">100n</text>
<text x="217.1" y="27.4">C8</text>
<text x="217.3" y="29.9">10n</text>
<text x="238.6" y="28.8">BOOT0</text>
<text x="248.9" y="25.9" transform="rotate(-90 248.9 25.9)">VBAT</text>
<text x="251.5" y="24.8" transform="rotate(-90 251.5 24.8)">VDD</text>
<text x="254" y="24.8" transform="rotate(-90 254 24.8)">VDD</text>
<text x="256.5" y="26.1" transform="rotate(-90 256.5 26.1)">VDDA</text>
<text x="259.1" y="27.7" transform="rotate(-90 259.1 27.7)">VDDIO2</text>
<text x="32.1" y="30.8">USB_C_Plug</text>
<text x="41.7" y="34.5">VBUS</text>
<text x="78.5" y="34.5">VBUS</text>
<text x="80" y="30.7">USB_C_Receptacle</text>
<text x="119.4" y="32.4">1u</text>
<text x="131.4" y="31.1" transform="rotate(-90 131.4 31.1)">GND</text>
<text x="238.6" y="33.9">PF0</text>
<text x="44.1" y="39.6">CC</text>
<text x="78.5" y="39.6">CC1</text>
<text x="114.2" y="39">GND</text>
<text x="173.3" y="36.4">GND</text>
<text x="238.6" y="41.5">PC13</text>
<text x="238.6" y="36.4">PF1</text>
<text x="40.2" y="42.2">VCONN</text>
<text x="44.7" y="47.2">D-</text>
<text x="78.5" y="42.2">CC2</text>
<text x="238.6" y="44.1">PC14</text>
<text x="238.6" y="46.6">PC15</text>
<text x="44.3" y="52.3">D+</text>
<text x="78.5" y="52.3">D+</text>
<text x="157.6" y="53.6">R1</text>
<text x="238.6" y="51.7">PB0</text>
<text x="262.1" y="51.7">PA0</text>
<text x="42.6" y="59.9">RX1-</text>
<text x="78.5" y="59.9">RX1-</text>
<text x="78.5" y="54.9">D+</text>
<text x="151.9" y="57.4">CSS0805FT15L0</text>
<text x="158.3" y="59.3">R2</text>
<text x="203.4" y="54">R23</text>
<text x="203.6" y="56.6">4.75k</text>
<text x="211.6" y="54">R24</text>
<text x="211.8" y="56.6">4.75k</text>
<text x="238.6" y="54.2">PB1</text>
<text x="238.6" y="56.8">PB2</text>
<text x="238.6" y="59.3">PB3</text>
<text x="262.1" y="54.2">PA1</text>
<text x="262.1" y="56.8">PA2</text>
<text x="262.1" y="59.3">PA3</text>
<text x="42.1" y="62.5">RX1+</text>
<text x="78.5" y="62.5">RX1+</text>
<text x="152.5" y="63.7">CSS0805FT15L0</text>
<text x="238.6" y="61.8">PB4</text>
<text x="238.6" y="64.4">PB5</text>
<text x="262.1" y="61.8">PA4</text>
<text x="262.1" y="64.4">PA5</text>
<text x="42.3" y="70.1">TX1+</text>
<text x="42.8" y="67.6">TX1-</text>
<text x="78.5" y="70.1">TX1+</text>
<text x="78.5" y="67.6">TX1-</text>
<text x="139.3" y="70.9">U4</text>
<text x="177.4" y="71.5">U5</text>
<text x="238.6" y="66.9">PB6</text>
<text x="238.6" y="69.5">PB7</text>
<text x="262.1" y="66.9">PA6</text>
<text x="262.1" y="69.5">PA7</text>
<text x="42.1" y="77.7">RX2+</text>
<text x="42.6" y="75.2">RX2-</text>
<text x="78.5" y="75.2">RX2-</text>
<text x="78.5" y="77.7">RX2+</text>
<text x="139.4" y="73.4">INA231AIYFFR</text>
<text x="177.5" y="74.1">INA231AIYFFR</text>
<text x="238.6" y="77.1">PB10</text>
<text x="238.6" y="72">PB8</text>
<text x="238.6" y="74.5">PB9</text>
<text x="261.1" y="77.1">PA10</text>
<text x="262.1" y="72">PA8</text>
<text x="262.1" y="74.5">PA9</text>
<text x="42.8" y="82.8">TX2-</text>
<text x="78.5" y="82.8">TX2-</text>
<text x="238.6" y="79.6">PB11</text>
<text x="238.6" y="82.2">PB12</text>
<text x="261.1" y="79.6">PA11</text>
<text x="261.1" y="82.2">PA12</text>
<text x="42.3" y="85.3">TX2+</text>
<text x="78.5" y="85.3">TX2+</text>
<text x="238.6" y="84.7">PB13</text>
<text x="238.6" y="87.2">PB14</text>
<text x="238.6" y="89.8">PB15</text>
<text x="261.1" y="84.7">PA13</text>
<text x="261.1" y="87.2">PA14</text>
<text x="261.1" y="89.8">PA15</text>
<text x="30.5" y="93.8" transform="rotate(-90 30.5 93.8)">SHIELD</text>
<text x="38.1" y="93.8" transform="rotate(-90 38.1 93.8)">GND</text>
<text x="41.9" y="90.4">SBU1</text>
<text x="41.9" y="93">SBU2</text>
<text x="78.5" y="90.4">SBU1</text>
<text x="78.5" y="93">SBU2</text>
<text x="88.3" y="93.8" transform="rotate(-90 88.3 93.8)">GND</text>
<text x="95.9" y="93.8" transform="rotate(-90 95.9 93.8)">SHIELD</text>
<text x="248.9" y="91.2" transform="rotate(-90 248.9 91.2)">VSS</text>
<text x="251.5" y="91.2" transform="rotate(-90 251.5 91.2)">VSS</text>
<text x="254" y="91.2" transform="rotate(-90 254 91.2)">VSS</text>
<text x="256.5" y="91.2" transform="rotate(-90 256.5 91.2)">VSS</text>
<text x="259.1" y="91.2" transform="rotate(-90 259.1 91.2)">VSSA</text>
<text x="135.2" y="101.2">GND</text>
<text x="173.3" y="101.8">GND</text>
<text x="256.5" y="99.3">GND</text>
<text x="43.8" y="105">GND</text>
<text x="114.8" y="110.8">USB_B_Micro</text>
<text x="119.7" y="108.3">J2</text>
<text x="64.6" y="118.4">200R</text>
<text x="65.1" y="116.5">R10</text>
<text x="88.4" y="119.7">U2A</text>
<text x="119.8" y="114.5">VBUS</text>
<text x="122.4" y="119.6">D+</text>
<text x="139.6" y="115.8">TPD4E02B04DQA</text>
<text x="186.8" y="119">D1</text>
<text x="213.3" y="118.7">SW1</text>
<text x="27.4" y="124.2">Q1</text>
<text x="40.7" y="125.1">R5</text>
<text x="49" y="125.1">R7</text>
<text x="57.7" y="123.9">Q2</text>
<text x="65.6" y="120.9">PMZ600UNEYL</text>
<text x="83.3" y="122.3">MAX4232AKA+T</text>
<text x="85.6" y="126">+</text>
<text x="118.7" y="125.6" transform="rotate(-90 118.7 125.6)">Shield</text>
<text x="121.3" y="125.6" transform="rotate(-90 121.3 125.6)">GND</text>
<text x="122.8" y="122.2">D-</text>
<text x="122.9" y="124.7">ID</text>
<text x="177.4" y="124.1">R19</text>
<text x="178.1" y="126">1k</text>
<text x="180.8" y="121.5">MHT194CRGBCT</text>
<text x="211.2" y="121.3">SW_Push</text>
<text x="22.2" y="126.7">PMZ600UNEYL</text>
<text x="41" y="127.7">4.75k</text>
<text x="49.3" y="127.7">12.1k</text>
<text x="64.3" y="131.7">R9</text>
<text x="152.1" y="129">U3</text>
<text x="177.4" y="129.2">R20</text>
<text x="178.1" y="131.1">1k</text>
<text x="222.4" y="128.3">R22</text>
<text x="222.6" y="130.9">35.7k</text>
<text x="38.8" y="132.8">R4</text>
<text x="38.8" y="135.3">1k</text>
<text x="47.1" y="132.8">R6</text>
<text x="47.4" y="135.3">5.11k</text>
<text x="55.3" y="132.8">R8</text>
<text x="55.6" y="135.3">35.7k</text>
<text x="63.3" y="133.6">100R</text>
<text x="64" y="137.8">Q3</text>
<text x="118.7" y="134.2">GND</text>
<text x="177.4" y="134.2">R21</text>
<text x="178.1" y="136.1">1k</text>
<text x="218.4" y="137.4">GND</text>
<text x="30.5" y="140.4">R3</text>
<text x="30.8" y="142.9">381k</text>
<text x="54.8" y="141.9">PMZ600UNEYL</text>
<text x="26.6" y="149.5">GND</text>
<text x="67.2" y="148.2">GND</text>
<text x="146.6" y="149.5">GND</text>
<text x="64.6" y="159.4">200R</text>
<text x="65.1" y="156.8">R18</text>
<text x="147.5" y="160.1">H1</text>
<text x="27.4" y="167.4">Q4</text>
<text x="57.7" y="167.1">Q5</text>
<text x="65.6" y="164.1">PMZ600UNEYL</text>
<text x="83.3" y="165.5">MAX4232AKA+T</text>
<text x="88.4" y="162.9">U2B</text>
<text x="147.5" y="165.8">H2</text>
<text x="147.9" y="162.6">MountingHole</text>
<text x="22.2" y="169.9">PMZ600UNEYL</text>
<text x="40.8" y="168.3">R13</text>
<text x="41" y="170.9">4.75k</text>
<text x="49.1" y="168.3">R15</text>
<text x="49.3" y="170.9">12.1k</text>
<text x="85.6" y="169.2">+</text>
<text x="117.5" y="172.5" transform="rotate(-90 117.5 172.5)">V+</text>
<text x="117.7" y="173.4">U2C</text>
<text x="147.9" y="168.3">MountingHole</text>
<text x="38.8" y="178.5">1k</text>
<text x="38.9" y="175.9">R12</text>
<text x="47.2" y="175.9">R14</text>
<text x="47.4" y="178.5">5.11k</text>
<text x="55.4" y="175.9">R16</text>
<text x="55.6" y="178.5">35.7k</text>
<text x="63.3" y="176.8">100R</text>
<text x="63.8" y="174.9">R17</text>
<text x="117.5" y="176.9" transform="rotate(-90 117.5 176.9)">V-</text>
<text x="117.9" y="175.9">MAX4232AKA+T</text>
<text x="148.5" y="177.8">FID1</text>
<text x="30.7" y="183.6">R11</text>
<text x="54.8" y="185">PMZ600UNEYL</text>
<text x="64" y="181">Q6</text>
<text x="148.5" y="183.6">FID2</text>
<text x="148.7" y="180.4">Fiducial</text>
<text x="30.8" y="186.1">381k</text>
<text x="67.2" y="191.4">GND</text>
<text x="114.9" y="186.3">GND</text>
<text x="148.7" y="186.1">Fiducial</text>
<text x="26.6" y="192.7">GND</text>
<text x="146.6" y="195">LOGO</text>
<text x="146.9" y="192.5">H3</text>
</g>
<text font-size="1.8" fill="#008400" x="138.4" y="23.4">3V3</text>
<g font-size="1.4" fill="#840000">
<text x="129.6" y="76.8">D1</text>
<text x="136.9" y="73.9" transform="rotate(-90 136.9 73.9)">B1</text>
<text x="142.9" y="76.8">A1</text>
<text x="167.7" y="77.5">D1</text>
<text x="175" y="74.5" transform="rotate(-90 175 74.5)">B1</text>
<text x="181" y="77.5">A1</text>
<text x="129.6" y="81.9">D3</text>
<text x="142.9" y="79.4">A2</text>
<text x="167.7" y="82.5">D3</text>
<text x="181" y="80">A2</text>
<text x="129.6" y="89.5">B2</text>
<text x="129.6" y="84.4">D2</text>
<text x="142.9" y="84.4">A3</text>
<text x="142.9" y="89.5">B3</text>
<text x="167.7" y="85.1">D2</text>
<text x="181" y="85.1">A3</text>
<text x="129.6" y="92.1">C2</text>
<text x="142.9" y="92.1">C3</text>
<text x="167.7" y="90.2">B2</text>
<text x="167.7" y="92.7">C2</text>
<text x="181" y="90.2">B3</text>
<text x="181" y="92.7">C3</text>
<text x="136.9" y="96.1" transform="rotate(-90 136.9 96.1)">C1</text>
<text x="175" y="96.7" transform="rotate(-90 175 96.7)">C1</text>
</g>
<g font-size="1.4" fill="#008484">
<text x="132" y="77.6">BUS</text>
<text x="137.7" y="76.3" transform="rotate(-90 137.7 76.3)">VS</text>
<text x="139.5" y="77.6">SCL</text>
<text x="175.8" y="76.9" transform="rotate(-90 175.8 76.9)">VS</text>
<text x="132" y="82.7">VIN_P</text>
<text x="139.4" y="80.1">SDA</text>
<text x="170.1" y="78.2">BUS</text>
<text x="170.1" y="83.3">VIN_P</text>
<text x="177.5" y="80.8">SDA</text>
<text x="177.6" y="78.2">SCL</text>
<text x="132" y="85.2">VIN_N</text>
<text x="137.7" y="85.2">ALERT</text>
<text x="170.1" y="85.8">VIN_N</text>
<text x="175.8" y="85.8">ALERT</text>
<text x="132" y="90.3">NC1</text>
<text x="132" y="92.8">NC2</text>
<text x="137.7" y="93.7" transform="rotate(-90 137.7 93.7)">GND</text>
<text x="140.6" y="90.3">A0</text>
<text x="140.6" y="92.8">A1</text>
<text x="170.1" y="90.9">NC1</text>
<text x="170.1" y="93.5">NC2</text>
<text x="175.8" y="94.4" transform="rotate(-90 175.8 94.4)">GND</text>
<text x="178.7" y="90.9">A0</text>
<text x="178.7" y="93.5">A1</text>
</g>
</svg>
